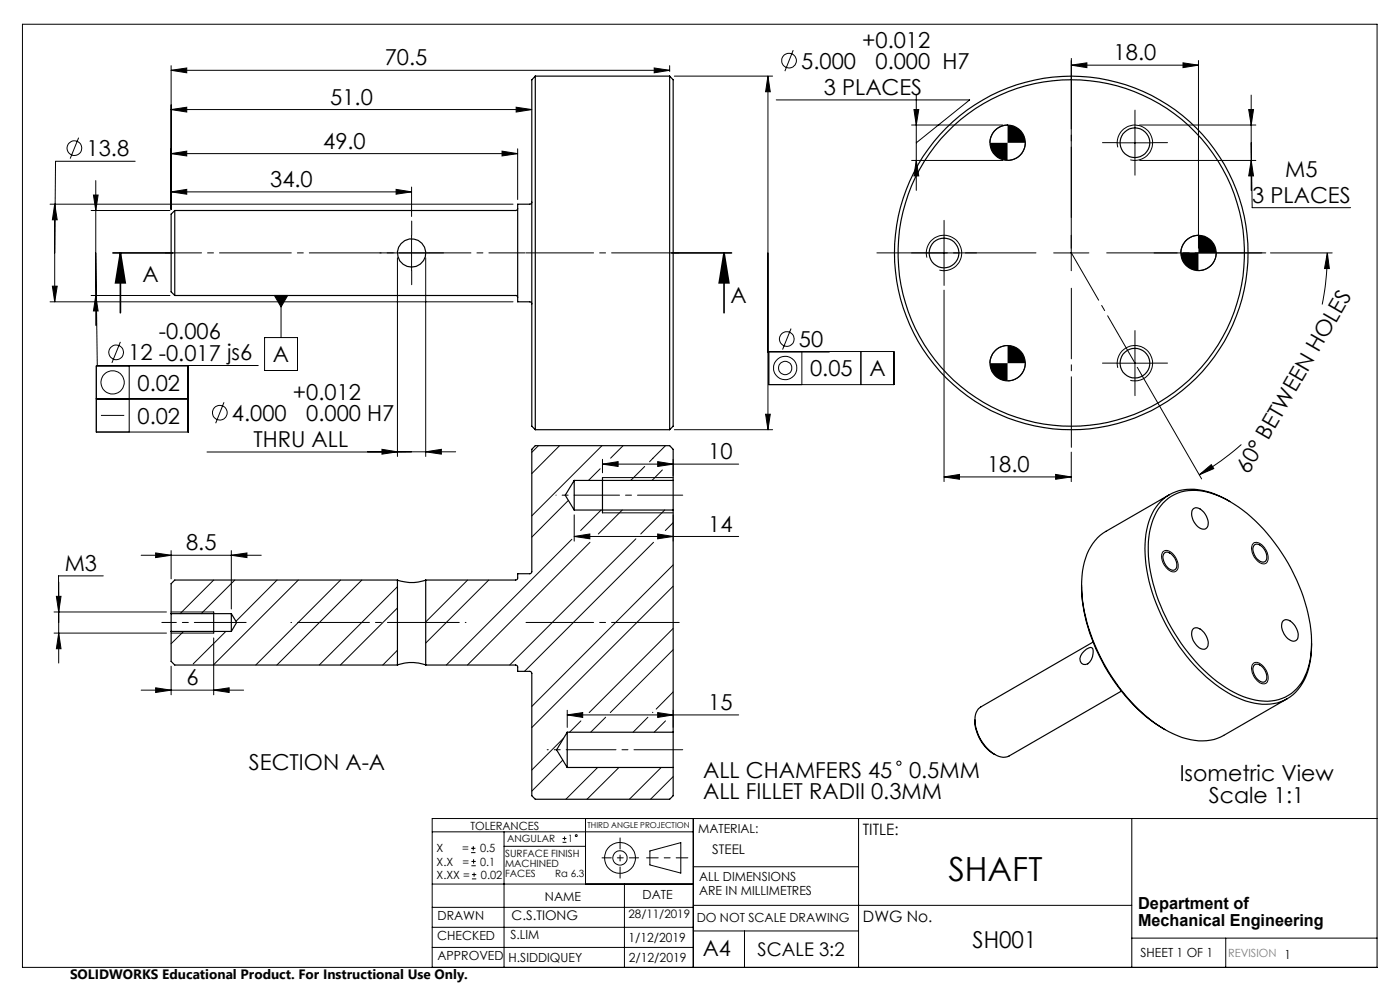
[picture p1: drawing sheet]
<svg xmlns="http://www.w3.org/2000/svg" width="297mm" height="210mm" viewBox="0 0 297 210" stroke-linecap="round" stroke-linejoin="round" font-family="sans-serif">
<g fill="none" stroke="#000" stroke-width=".21">
<path d="M4.8 5.1h287.3v200.1h-287.3zM36.3 14.9l3.3-.5v1zM36.3 13.9v30.5M36.3 14.9h105.8M138.8 14.4l3.3 .5-3.3 .5zM142.1 13.9v1.3M143.1 16.1h20.8M162.9 16.1l.5 3.4h-1zM162.9 16.1v75M168.3 10.6l-1.8 4.5M227.3 13.8l3.3-.5v1zM227.3 12.8v44.6"/>
<path d="M227.3 13.8h26.9M251 13.3l3.2 .5-3.2 .5zM254.2 12.8v39.9M16.7 29.2l-1.8 4.4M20.3 38.3v30.7M28.7 34.2h-16.9l-.2 19.4M36.3 32.6l3.3-.5v1zM36.3 23.2l3.3-.5v1.1zM36.3 32.6h73.5M36.3 23.2h76.5M87.3 39.7v6.2M106.5 32.1l3.3 .5-3.3 .5z"/>
<path d="M109.5 22.7l3.3 .5-3.3 .6zM109.8 31.6v10.7M164.7 21.2h41l-11.3 9.1M193.4 26.5h19.4M193.4 34h19.4M193.9 23.2h1l-.5 3.3zM194.4 34l.5 3.3h-1zM194.4 20.2v20.2M213.7 26.5a3.8 3.8 0 0 0-3.7 3.8M217.5 30.3a3.8 3.8 0 0 1-3.8 3.7M237 30.3h7.5M237.1 31.2a3.7 3.7 0 0 1 3.3-4.7 3.7 3.7 0 0 1 4.1 4.1 3.7 3.7 0 0 1-4.7 3.3"/>
<path d="M240.8 26.5v7.5M241.8 26.5h24.6M241.8 34h24.6M264.9 23.2h1l-.5 3.3zM265.4 34l.5 3.3h-1zM265.4 20.2v20.2M265.4 30.3l.2 13.8h20.9M10.6 43.3h98.2M11.6 43.3l.5 3.3h-1zM11.6 43.3v20.7M19.3 44.7h16.8M19.8 41.4h1l-.5 3.3z"/>
<path d="M20.3 53.6l.3 23.9h34.2M36.3 40.7l3.3-.5v1zM36.3 40.7h51M83.6 53.6h7.5M84 40.2l3.3 .5-3.3 .5zM84.3 54.7v42.1M87.3 49.9v7.5M90.3 54.7v42.1M196.5 53.6h7.5M196.6 54.6a3.8 3.8 0 0 1 3.3-4.7 3.8 3.8 0 0 1 4.1 4.1 3.8 3.8 0 0 1-4.7 3.3M200.3 49.9v7.5M223.5 53.6h7.5"/>
<path d="M244.8 53.6h22.9M254.2 49.9a3.7 3.7 0 0 0-3.7 3.7M258 53.6a3.8 3.8 0 0 1-3.8 3.8M269.5 53.6h13.1M281.6 53.6l.4 3.4h-1zM281.6 53.6a56.7 56.7 0 0 1-1.1 11M10.6 64h98.2M11.1 60.7h1l-.5 3.3zM19.3 62.7h16.8M20.3 62.7l.5 3.3h-1zM20.4 77.6h19.5v14h-19.5zM25.5 72.5l-1.8 4.5"/>
<path d="M27.4 77.6v14M56.1 71.6h7v7h-7zM58.2 62.7h2.8l-1.4 2.4zM59.6 62.7v8.9M162.9 74.7h13M163.1 74.6h26.5v7h-26.5zM167.8 69.7l-1.8 4.4M170.1 74.6v7M182.6 74.6v7M200.3 61.6v40.6M213.7 73.3a3.7 3.7 0 0 0-3.7 3.7M217.5 77a3.7 3.7 0 0 1-3.8 3.8"/>
<path d="M237 77h7.5M237.1 78a3.8 3.8 0 0 1 3.3-4.7 3.8 3.8 0 0 1 4.1 4.1 3.8 3.8 0 0 1-4.7 3.3M240.8 73.3v7.5M241.3 77.9l13.6 23.7M20.4 84.6h19.5M21.4 88.1h5M47.5 85.3l-1.7 4.5M78 95.8h18.7M81 95.3l3.3 .5-3.3 .5zM87.3 95.8l-43.4 .1M90.3 95.8l3.3-.5v1zM114.2 94.5l-1.4 1.4"/>
<path d="M118.7 94.5l-5.9 6M127.3 99.4l-2.5 2.5M127.7 94.5l-14.9 14.9M127.8 98.5l3.3-.6v1zM127.8 97.4v2.9M127.8 98.5h28.9M132.2 94.5l-2.7 2.7M136.8 98.9l-3 3M138.5 97.2l-.7 .8M139.5 97.9l3.3 .6-3.3 .4zM140.5 99.7l-2.2 2.2M141.2 94.5l-2.7 2.7"/>
<path d="M142.8 97.4v3.5M143.1 91.1h20.8M162.4 87.9h1l-.5 3.2zM227.3 95.9v6.3M263.3 94.3a51.7 51.7 0 0 1-8.9 6.4M30 117.8h25.4M33 117.3l3.3 .5-3.3 .5zM36.3 116.8v6M49.1 117.8l3.3-.5v1zM49.1 116.8v12.4M120.6 106.1l-7.8 7.8M121.3 114.4l-26.6 26.7"/>
<path d="M121.8 113.8l3.3-.5v1zM121.8 109.2v5.6M121.8 113.8h34.9M125.2 115l-26 26.1M127.5 108.2l-4.3 4.3M127.8 108.8h15M127.8 101.3h15M132 108.2l-5.1 5.1M134.9 114.3l-26.8 26.8M138.6 115l-27.3 27.4M139.5 113.3l3.3 .5-3.3 .5zM141 108.2l-5.1 5.1"/>
<path d="M142.8 119.8l-30 30.1M142.8 110.9l-1.7 1.6M142.8 109.2v5.6M200.3 101.2l3.3-.6v1.1zM200.3 101.2h27M223.9 100.6l3.4 .6-3.4 .5zM246.7 117a1.57 1.57 0 0 1 2.3 .6 2.77 2.77 0 0 1 .6 3.5 1.65 1.65 0 0 1-2.3-.8 2.82 2.82 0 0 1-.6-3.3zM254.4 100.7l2.6-2.1 .5 .8zM265.9 115.2a1.97 1.97 0 0 1 2.5 1.3 2.38 2.38 0 0 1 .2 3 2.19 2.19 0 0 1-2.6-1.5 2.36 2.36 0 0 1-.1-2.8zM11.5 134.3h23.8M11.5 129.8h23.8M12 126.5h.9l-.4 3.3z"/>
<path d="M12.5 134.3l.4 3.3h-.9zM12.5 123.5v17.1M21.9 122.2h-9.5l.1 9.8M36.3 134.3h9M36.3 129.8h9M38.9 133.9l-2.6 2.7M45.3 123l-7.1 7.2M45.3 135.3v12.1M47.9 133.9l-6.9 6.9M49.8 123l-7.1 7.2M58.8 123l-8.7 8.8M63.3 123l-18 18.1"/>
<path d="M72.2 123l-17.9 18.1M76.8 123l-18.1 18.1M84.3 124.5l-16.6 16.6M84.3 137.9l-3.1 3.2M84.3 129l-12.1 12.1M99.2 123l-8.9 8.9M103.7 123l-13.4 13.4M142.8 133.3l-17.8 17.9M142.8 124.3l-30 30M142.8 137.8l-13.3 13.4M30 146.4h21.7M33 145.9l3.3 .5-3.3 .5z"/>
<path d="M36.3 141.3v6.1M45.3 146.4l3.3-.5v1zM119.6 156.6l-6.8 6.7M120.3 151.7l3.3-.5v1zM120.3 150.7v3.6M120.3 151.7h36.4M123.2 152.9l-2.4 2.4M128.5 152.1l-3.2 3.2M137.4 152.1l-3.1 3.2M138.5 151.1l-.1 .1M139.5 151.2l3.3 .5-3.3 .5zM141.2 152.9l-2.4 2.4"/>
<path d="M142.8 146.8l-3.6 3.6M142.8 150.7v3.6M265.9 140.7a1.86 1.86 0 0 1 2.4 1 2.54 2.54 0 0 1 .3 3.2 2.41 2.41 0 0 1-2.8-1.9l-.3-1.3 .1-.7zM91.7 176.5h55.4M99.9 179.9h1M100.4 179.5v.9M106.9 176.5v28.7M106.9 179.5h17.3M119.3 178.7h.9M119.3 177.9h.9M119.4 161.2l-6.6 6.6M119.8 177.4v.9"/>
<path d="M124.2 173.6v13.9M126.8 162.8l-6.7 6.7M131.3 162.8l-6.8 6.7M140.3 162.8l-6.8 6.7M142.8 164.7l-4.8 4.8M147.1 173.6v31.6M182.1 173.6v31.6M240.1 173.6v31.6M292.1 173.6h-200.4v31.6M91.7 196.7h55.4M91.7 192.5h55.4M91.7 187.5h55.4"/>
<path d="M99.9 180.9h1M100 183.6h.9M100 182.7h.9M100.1 186.4h.9M100.1 185.5h.9M100.5 182.3v.9M100.6 185.1v.9M132.5 187.5v17.7M137.9 180.5l6.5-1.8v6.5l-6.5-1.7zM147.1 183.9h35M147.1 197.5h35M147.1 192h93"/>
<path d="M157.9 197.5v7.7M240.1 199h52M260 199v6.2M91.7 201h55.4"/>
<circle cx="167.4" cy="12.9" r="1.55"/>
<circle cx="15.8" cy="31.4" r="1.56"/>
<circle cx="24.7" cy="74.7" r="1.55"/>
<circle cx="166.6" cy="78.1" r="2.48"/>
<circle cx="166.6" cy="78.1" r="1.41"/>
<circle cx="166.9" cy="71.9" r="1.55"/>
<circle cx="23.9" cy="81.1" r="2.47"/>
<circle cx="46.6" cy="87.5" r="1.55"/>
<circle cx="122.2" cy="177.3" r=".2"/>
<circle cx="190.7" cy="161.9" r=".44"/>
<circle cx="131.5" cy="182" r="1.52"/>
<circle cx="131.5" cy="182" r="3.3"/>
</g>
<path d="M145.9 182h-8.7" fill="none" stroke="#000" stroke-width=".21" stroke-dasharray="15.2 1.3 1.3 1.3" stroke-dashoffset="12.8"/>
<path d="M131.5 177.7v8.6" fill="none" stroke="#000" stroke-width=".21" stroke-dasharray="15.2 1.3 1.3 1.3" stroke-dashoffset="12.9"/>
<path d="M127.7 182h7.8" fill="none" stroke="#000" stroke-width=".21" stroke-dasharray="15.2 1.3 1.3 1.3" stroke-dashoffset="13.3"/>
<path d="M24 53.6h12.7M25.5 53.6l1.1 6.4h-2.1zM25.5 53.6v12.7M142.5 53.6h12.7M153.6 53.6l1 6.4h-2zM153.6 53.6v12.7" fill="none" stroke="#000" stroke-width=".35"/>
<path d="M111.4 53.6h-76.3" fill="none" stroke="#000" stroke-width=".21" stroke-dasharray="15.2 1.3 1.3 1.3" stroke-dashoffset="7.6"/>
<path d="M144.1 53.6h-32.5M144.1 132h-32.5" fill="none" stroke="#000" stroke-width=".21" stroke-dasharray="15.2 1.3 1.3 1.3" stroke-dashoffset=".9"/>
<g fill="none" stroke="#000" stroke-width=".21" stroke-dasharray="15.2 1.3 1.3 1.3">
<path d="M237 30.3h-3.1M240.8 26.5v-3.1M240.8 34v3.2M244.5 30.3h3.2M83.6 53.6h-3M87.3 49.9v-3M87.3 57.4v3M91.1 53.6h3M196.5 53.6h-3.1M200.3 49.9v-3.2M200.3 57.4v3.1M204 53.6h3.2"/>
<path d="M237 77h-3.1M240.8 73.3v-3.2M244.5 77h3.2M240.8 80.8v3.1M49.1 132h3.1"/>
</g>
<path d="M121.8 105h-3.9" fill="none" stroke="#000" stroke-width=".21" stroke-dasharray="15.2 1.3 1.3 1.3" stroke-dashoffset="15.2"/>
<path d="M121.8 105h23" fill="none" stroke="#000" stroke-width=".21" stroke-dasharray="15.2 1.3 1.3 1.3" stroke-dashoffset="5.6"/>
<path d="M49.1 132h-14.8" fill="none" stroke="#000" stroke-width=".21" stroke-dasharray="15.2 1.3 1.3 1.3" stroke-dashoffset="7.4"/>
<path d="M120.3 159h-4.2" fill="none" stroke="#000" stroke-width=".21" stroke-dasharray="15.2 1.3 1.3 1.3" stroke-dashoffset="15"/>
<path d="M120.3 159h24.5" fill="none" stroke="#000" stroke-width=".21" stroke-dasharray="15.2 1.3 1.3 1.3" stroke-dashoffset="4.9"/>
<path d="M61.7 132h37.2" fill="none" stroke="#000" stroke-width=".21" stroke-dasharray="15.2 1.3 1.3 1.3" stroke-dashoffset="-1.4"/>
<path d="M227.3 53.6l13.5 23.4" fill="none" stroke="#000" stroke-width=".21" stroke-dasharray="15.2 1.3 1.3 1.3" stroke-dashoffset="3.6"/>
<path d="M219.8 53.6h-33.8M227.3 46.1v-33.7M234.8 53.6h33.7M227.3 61.1v33.8" fill="none" stroke="#000" stroke-width=".21" stroke-dasharray="15.2 1.3 1.3 1.3" stroke-dashoffset=".3"/>
<g fill="none" stroke="#000" stroke-width=".25">
<path d="M113.6 16.1v75M113.6 16.1l-.8 .8v73.5l.8 .7M113.6 16.1h28.5M142.1 16.1l.7 .8v73.5l-.7 .7M142.1 16.1v75M37.1 44.7v18M37.1 44.7l-.8 .7v16.5l.8 .8M109.8 44.2l-.3 .5h-72.4M112.8 42.9l-.3 .4h-2.7v20.7h2.7l.2 .2 .1 .3M37.1 62.7h72.4l.3 .4M113.6 91.1h28.5M121.8 101.9v6.3"/>
<path d="M121.8 101.9h21M121.8 101.9l-1.9 3.1 1.9 3.2M121.8 108.2h21M127.8 101.3v7.5M142.8 101.9v-6.6l-.7-.8h-28.5l-.8 .8-.1 26.2-.2 .2h-2.7v1l-.3 .3h-19.2M142.8 101.9v6.3M142.8 108.2v47.1M246.7 106.7a9.5 9.5 0 0 1 10.5-2 28.4 28.4 0 0 1 13.3 10.5 36.9 36.9 0 0 1 7.7 21.7 12.8 12.8 0 0 1-4.2 10.2 10.2 10.2 0 0 1-9.4 1 29.8 29.8 0 0 1-14-11.6 35.9 35.9 0 0 1-7-21.7 13.2 13.2 0 0 1 3.1-8.1zM247 117.3a1.39 1.39 0 0 1 2 .7 2.06 2.06 0 0 1 .2 2.9 2.19 2.19 0 0 1-2.3-1.9l-.2-1zM248.1 104.9l-13.5 7.8a11.4 11.4 0 0 0-5 9.4 34.7 34.7 0 0 0 5.7 20.6 33.6 33.6 0 0 0 13.7 13 11.5 11.5 0 0 0 10.6 .3l13.5-7.8M253 108a1.4 1.4 0 0 1 2.1 .4 3.2 3.2 0 0 1 1 3.4 1.3 1.3 0 0 1-2-.1 3.3 3.3 0 0 1-1.1-3.7zM260.9 106.4a13.8 13.8 0 0 0-11.5-2.1 10.5 10.5 0 0 0-6.3 9 33.2 33.2 0 0 0 5 20.5 34.3 34.3 0 0 0 14.3 14.1 11.5 11.5 0 0 0 10.7 .3 11.4 11.4 0 0 0 5-9.3l.1-2.5"/>
<path d="M266.1 115.6a1.49 1.49 0 0 1 2 .7 2.05 2.05 0 0 1 .2 2.9 2.35 2.35 0 0 1-2.4-2.2l-.1-.7zM36.3 130.2v3.7M36.3 133.9v6.4l.8 .8h47.2M36.3 133.9h12.8M36.3 130.2h12.8M45.3 129.8v4.5M49.1 130.2v3.7M49.1 130.2l1.1 1.8-1.1 1.9M84.3 123a8.6 8.6 0 0 0 6 0M84.3 123v18.1M84.3 123h-47.2l-.8 .8v6.4M90.3 123v18.1"/>
<path d="M229.4 124.1a38 38 0 0 0 9.4 23.6 29.6 29.6 0 0 0 8.3 7.1M230 138.1a1.72 1.72 0 0 1 1.6-.7 2.24 2.24 0 0 1-.1 2.5 1.36 1.36 0 0 1-2.1 .8 1.78 1.78 0 0 1 .6-2.6zM231.9 136.2l-23.8 13.8a3.7 3.7 0 0 0-1.1 4.1 8.6 8.6 0 0 0 5.4 6.5h.9l.8-.2 23.8-13.8M253 133.5a1.38 1.38 0 0 1 2.1 .4 3.2 3.2 0 0 1 1 3.4 1.24 1.24 0 0 1-2-.1 3.3 3.3 0 0 1-1.1-3.7zM272.1 131.8a1.4 1.4 0 0 1 2.1 .3 3.4 3.4 0 0 1 1 3.5 1.28 1.28 0 0 1-2-.1 3.3 3.3 0 0 1-1.1-3.7zM84.3 141.1a8.5 8.5 0 0 1 6 0M90.3 141.1h19.2l.3 .3v1h2.7l.2 .2 .1 26.2 .8 .7h28.5l.7-.7v-6M120.3 155.3v7.5M120.3 155.3l-2.2 3.8 2.2 3.7M120.3 155.3h22.5M142.8 155.3v7.5M206.8 152.7a8.5 8.5 0 0 0 4.3 7.3"/>
<path d="M266.1 141.1a1.81 1.81 0 0 1 2.4 1.3 1.54 1.54 0 0 1-.4 2.3 2.75 2.75 0 0 1-2.1-3.5zM120.3 162.8h22.5"/>
<circle cx="213.8" cy="30.3" r="3.8"/>
<circle cx="240.8" cy="30.3" r="3.1"/>
<circle cx="87.3" cy="53.6" r="3"/>
<circle cx="200.3" cy="53.7" r="3.1"/>
<circle cx="227.3" cy="53.7" r="37.5"/>
<circle cx="227.3" cy="53.7" r="36.7"/>
<circle cx="254.3" cy="53.7" r="3.8"/>
<circle cx="213.8" cy="77.1" r="3.8"/>
<circle cx="240.8" cy="77" r="3.1"/>
</g>
<g fill="#000">
<path d="M58.2 62.7h2.8l-1.4 2.4z"/>
<path d="M251 13.3l3.2 .5-3.2 .5zM227.3 13.8l3.3-.5v1z"/>
<path d="M36.3 32.6l3.3-.5v1zM106.5 32.1l3.3 .5-3.3 .5zM36.3 23.2l3.3-.5v1.1zM109.5 22.7l3.3 .5-3.3 .6zM36.3 14.9l3.3-.5v1zM138.8 14.4l3.3 .5-3.3 .5zM162.9 16.1l.5 3.4h-1zM162.4 87.9h1l-.5 3.2zM11.6 43.3l.5 3.3h-1zM11.1 60.7h1l-.5 3.3zM19.8 41.4h1l-.5 3.3zM20.3 62.7l.5 3.3h-1zM81 95.3l3.3 .5-3.3 .5zM90.3 95.8l3.3-.5v1zM193.9 23.2h1l-.5 3.3zM194.4 34l.5 3.3h-1zM264.9 23.2h1l-.5 3.3zM265.4 34l.5 3.3h-1zM200.3 101.2l3.3-.6v1.1zM223.9 100.6l3.4 .6-3.4 .5zM127.8 98.5l3.3-.6v1zM139.5 97.9l3.3 .6-3.3 .4zM121.8 113.8l3.3-.5v1zM139.5 113.3l3.3 .5-3.3 .5zM12.5 134.3l.4 3.3h-.9zM12 126.5h.9l-.4 3.3z"/>
<path d="M84 40.2l3.3 .5-3.3 .5zM36.3 40.7l3.3-.5v1zM45.3 146.4l3.3-.5v1zM33 145.9l3.3 .5-3.3 .5zM49.1 117.8l3.3-.5v1zM33 117.3l3.3 .5-3.3 .5zM139.5 151.2l3.3 .5-3.3 .5zM120.3 151.7l3.3-.5v1z"/>
<path d="M153.6 53.6l1 6.4h-2zM25.5 53.6l1.1 6.4h-2.1z"/>
<path d="M210 77a3.7 3.7 0 0 0 3.7 3.8v-3.8zM213.7 73.3v3.7h3.8a3.8 3.8 0 0 0-3.8-3.7zM250.5 53.6a3.7 3.7 0 0 0 3.7 3.8v-3.8zM254.2 49.9v3.7h3.8a3.8 3.8 0 0 0-3.8-3.7zM210 30.3a3.7 3.7 0 0 0 3.7 3.7v-3.7zM213.7 26.5v3.8h3.8a3.8 3.8 0 0 0-3.8-3.8z"/>
<path d="M254.4 100.7l2.6-2.1 .5 .8zM281.6 53.6l.4 3.4h-1z"/>
</g>
<text font-size="7.1" x="201.2" y="186.9">SHAFT</text>
<text font-size="4.9" x="206.3" y="201.1">SH001</text>
<g font-size="4.7">
<text x="182.9" y="10.1">+0.012</text>
<text x="81.6" y="13.9">70.5</text>
<text x="170" y="14.6">5.000</text>
<text x="185.7" y="14.6">0.000 H7</text>
<text x="236.3" y="12.8">18.0</text>
<text x="70.1" y="22.2">51.0</text>
<text x="174.8" y="20.2">3 PLACES</text>
<text x="18.4" y="33.1">13.8</text>
<text x="68.6" y="31.5">49.0</text>
<text x="57.3" y="39.7">34.0</text>
<text x="272.7" y="37.5">M5</text>
<text x="265.7" y="43">3 PLACES</text>
<text x="30.2" y="59.7">A</text>
<text x="155" y="64.3">A</text>
<text x="33.7" y="72">-0.006</text>
<text x="27.2" y="76.4">12 -0.017 js6</text>
<text x="57.9" y="76.8">A</text>
<text x="169.5" y="73.6">50</text>
<text x="29.2" y="82.9">0.02</text>
<text x="171.9" y="79.8">0.05</text>
<text x="184.4" y="79.8">A</text>
<text x="29.2" y="89.9">0.02</text>
<text x="49.2" y="89.2">4.000</text>
<text x="62.1" y="84.8">+0.012</text>
<text x="65" y="89.3">0.000 H7</text>
<text x="53.8" y="94.9">THRU ALL</text>
<text x="150.2" y="97.4">10</text>
<text x="209.4" y="100.1">18.0</text>
<text x="264.9" y="100.7" transform="rotate(-60 264.9 100.7)">60° BETWEEN HOLES</text>
<text x="150.2" y="112.8">14</text>
<text x="39.5" y="116.8">8.5</text>
<text x="13.7" y="121.1">M3</text>
<text x="39.5" y="145.4">6</text>
<text x="150.2" y="150.6">15</text>
<text x="52.8" y="163.2">SECTION A-A</text>
<text x="149.2" y="165">ALL CHAMFERS 45</text>
<text x="192.8" y="165">0.5MM</text>
<text x="250.3" y="165.7">Isometric View</text>
<text x="149.2" y="169.5">ALL FILLET RADII 0.3MM</text>
<text x="256.5" y="170.2">Scale 1:1</text>
<text x="149.1" y="202.9">A4</text>
</g>
<text font-size="4" x="160.7" y="202.8">SCALE 3:2</text>
<g font-size="3.5">
<text x="241.4" y="192.8">Department of</text>
<text x="241.4" y="196.3">Mechanical Engineering</text>
</g>
<g font-size="3.3">
<text x="183" y="177.2">TITLE:</text>
<text x="183.1" y="195.7">DWG No.</text>
</g>
<text font-size="2.9" x="14.9" y="207.6">SOLIDWORKS Educational Product. For Instructional Use Only.</text>
<g font-size="2.8">
<text x="151.1" y="181">STEEL</text>
<text x="108.5" y="195.2">C.S.TIONG</text>
</g>
<g font-size="2.7">
<text x="148.1" y="176.7">MATERIAL:</text>
<text x="115.6" y="191">NAME</text>
<text x="136.3" y="190.8">DATE</text>
<text x="148.3" y="186.8">ALL DIMENSIONS</text>
<text x="148.3" y="189.8">ARE IN MILLIMETRES</text>
<text x="92.8" y="195.2">DRAWN</text>
<text x="147.8" y="195.7">DO NOT SCALE DRAWING</text>
<text x="92.8" y="199.3">CHECKED</text>
<text x="92.8" y="203.6">APPROVED</text>
<text x="108.3" y="199.1">S.LIM</text>
<text x="133.3" y="199.8">1/12/2019</text>
<text x="242" y="203">SHEET 1 OF 1</text>
<text x="107.9" y="204.1">H.SIDDIQUEY</text>
<text x="133.4" y="204">2/12/2019</text>
</g>
<text font-size="2.5" x="133.3" y="194.8">28/11/2019</text>
<g font-size="2.4">
<text x="99.8" y="176">TOLERANCES</text>
<text x="92.6" y="180.8">X</text>
<text x="92.6" y="183.6">X.X</text>
<text x="98" y="180.8">=</text>
<text x="98.1" y="183.6">=</text>
<text x="101.8" y="180.8">0.5</text>
<text x="101.9" y="183.6">0.1</text>
<text x="92.6" y="186.4">X.XX =</text>
<text x="102" y="186.4">0.02</text>
</g>
<text font-size="2.4" fill="#808080" x="260.6" y="203">REVISION 1</text>
<g font-size="2.1">
<text x="107.6" y="178.6">ANGULAR</text>
<text x="120.5" y="178.6">1</text>
<text x="107.2" y="181.8">SURFACE FINISH</text>
<text x="107.2" y="183.9">MACHINED</text>
<text x="107.2" y="186">FACES</text>
<text x="117.8" y="186">Ra 6.3</text>
</g>
<text font-size="1.7" x="124.6" y="175.7">THIRD ANGLE PROJECTION</text>
</svg>
